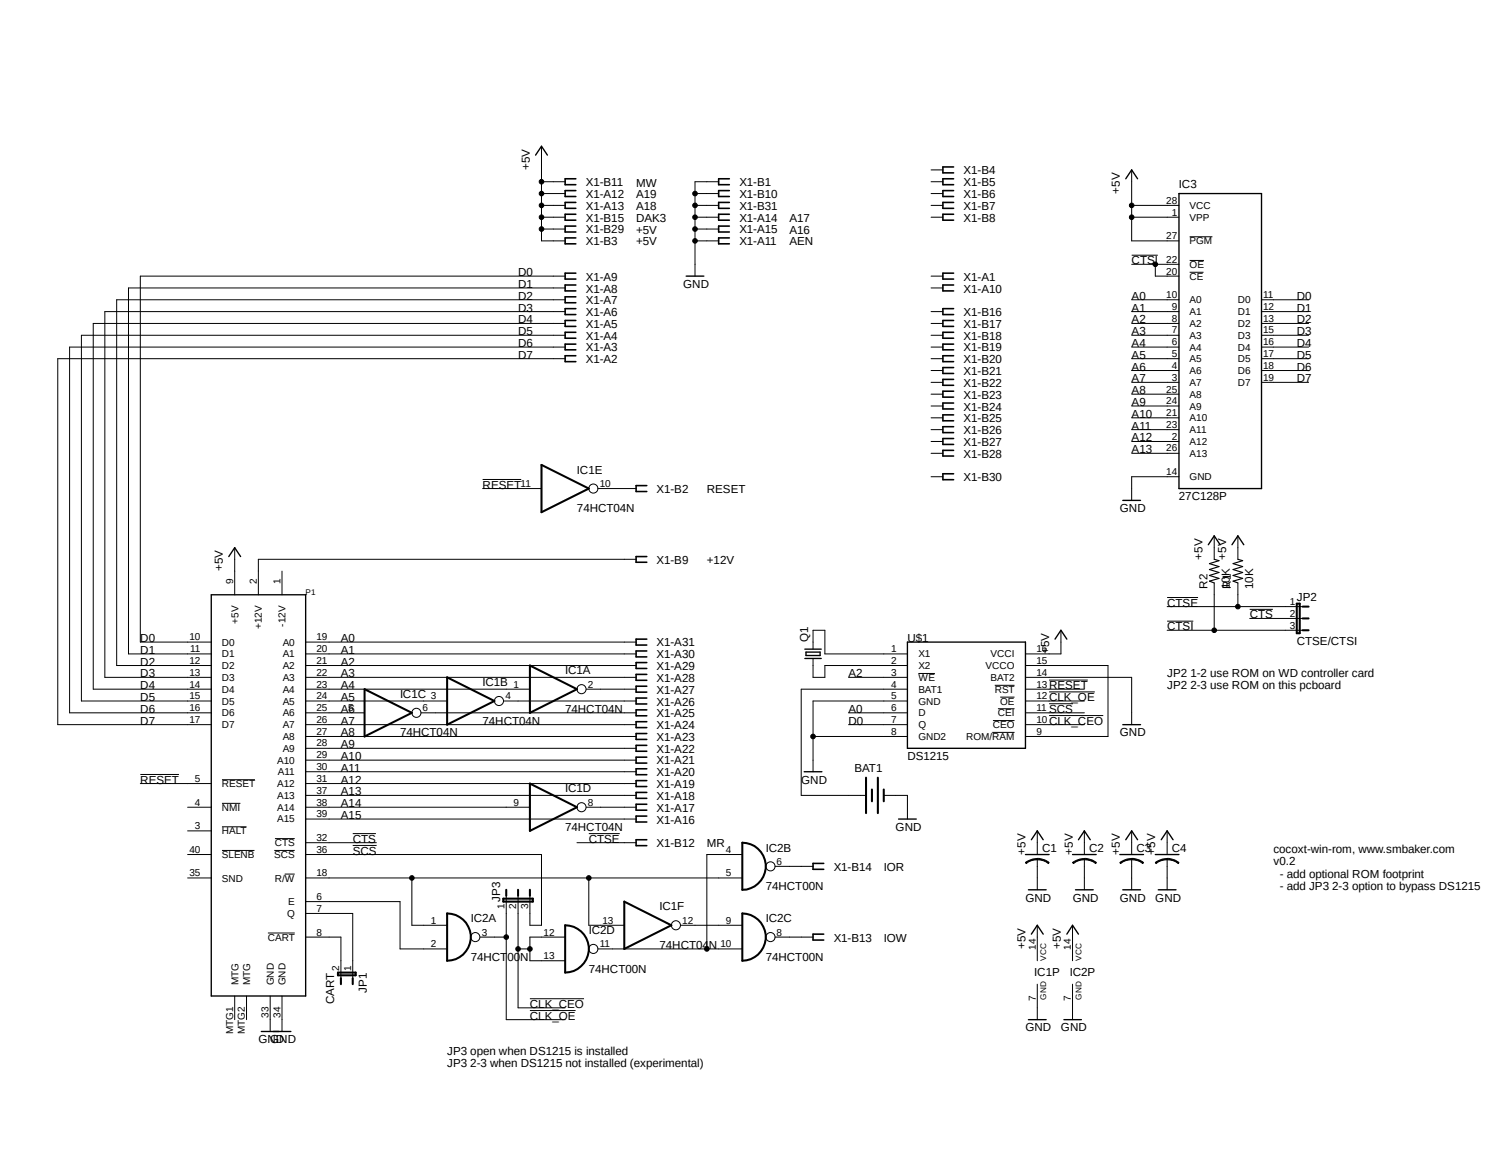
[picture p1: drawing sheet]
<svg xmlns="http://www.w3.org/2000/svg" width="279mm" height="216mm" viewBox="0 0 279 216" stroke-linecap="round" stroke-linejoin="round" font-family="sans-serif">
<path d="M10.6 25.2l266.6 173.9M277.2 25.2l-266.6 173.9" fill="none" stroke="#fff" stroke-width=".19"/>
<g fill="none" stroke="#000" stroke-width=".19">
<path d="M100.8 27.2v17.6h4.4M100.8 36h4.4M100.8 38.2h4.4M100.8 33.8h4.4M129.4 36h4.4M129.4 38.2h4.4M133.8 33.8h-4.4v17.6M173.3 36h2.2M173.3 38.2h2.2M173.3 31.6h2.2M173.3 33.8h2.2M210.7 31.6v13.2h8.8"/>
<path d="M210.7 38.2h8.8M100.8 40.4h4.4M100.8 42.6h4.4M105.2 51.4h-79.1v68.1h13.2M105.2 53.6h-81.3v68.1h15.4M105.2 55.8h-83.5v68.1h17.6M105.2 58h-85.7v68.1h19.8M129.4 44.8h4.4M129.4 40.4h4.4M129.4 42.6h4.4M173.3 58h2.2M173.3 53.6h2.2"/>
<path d="M173.3 51.4h2.2M173.3 40.4h2.2M210.7 47.5h4.8M210.7 58h8.8M210.7 55.8h8.8M210.7 40.4h8.8M210.7 49.2h8.8M215.1 49.2v2.2h4.4M221.4 50.7h2.6M221.4 48.5h2.7M221.4 44.1h4.3M234.8 58h8.8"/>
<path d="M234.8 55.8h8.8M105.2 60.2h-87.8v68.1h21.9M105.2 62.4h-90v68.1h24.1M105.2 64.6h-92.2v68.1h26.3M105.2 66.8h-94.4v68.1h28.5M173.3 66.8h2.2M173.3 64.6h2.2M173.3 62.4h2.2M173.3 60.2h2.2M173.3 69h2.2M173.3 71.2h2.2M173.3 73.4h2.2"/>
<path d="M173.3 75.6h2.2M173.3 77.8h2.2M173.3 80h2.2M210.7 66.8h8.8M210.7 64.6h8.8M210.7 62.4h8.8M210.7 60.2h8.8M210.7 69h8.8M210.7 71.2h8.8M210.7 73.4h8.8M210.7 75.6h8.8M210.7 77.8h8.8"/>
<path d="M210.7 80h8.8M234.8 66.8h8.8M234.8 64.6h8.8M234.8 62.4h8.8M234.8 60.2h8.8M234.8 69h8.8M234.8 71.2h8.8M89.8 89.2h7.2M89.8 90.9h11M111.3 90.9h7.1M173.3 82.2h2.2M173.3 84.4h2.2"/>
<path d="M173.3 88.7h2.2M210.7 82.2h8.8M210.7 84.4h8.8M219.5 88.7h-8.8v4.4M226 99.7v4.4M230.4 99.7v4.4M43.7 101.9v8.8M52.5 106.3v4.4M56.9 119.5h61.5M118.4 104.1h-70.3v6.6M197.5 117.3v4.4h-6.6M217.3 115.6h4.8"/>
<path d="M217.3 111.2h5.7M217.3 117.3h25.2M217.3 112.9h25.2M226 108.5v8.8M230.4 108.5v4.4M232.6 113.4h4.3M232.6 115.1h9.9M56.9 121.7h61.5M56.9 123.9h61.5M56.9 126.1h61.5M56.9 128.3h41.7M56.9 130.5h26.3"/>
<path d="M56.9 132.7h11M56.9 134.9h61.5M56.9 137.1h61.5M56.9 139.3h61.5M78.4 132.7h40M93.7 130.5h24.7M109.1 128.3h9.3M151.3 120.8v-3.5h2.2v4.4h15.4M151.3 122.6v3.5h2.2v-2.2h15.4M151.3 137.1h17.6M157.9 126.1h11M157.9 132.7h11"/>
<path d="M157.9 134.9h11M168.9 128.3h-19.8v19.7h11.9M168.9 130.5h-17.6v13.1M170.9 125.3h3.1M184.7 136.3h4.1M184.8 134.1h4M185.2 127.6h3.6M185.8 131.9h3M186.2 129.8h2.6M190.9 123.9h15.3v13.2h-15.3M190.9 126.1h19.8v8.8M190.9 128.3h10.9"/>
<path d="M190.9 130.5h10.9M190.9 132.7h10.9M190.9 134.9h10.9M195.3 126.6h7.2M195.3 131h4.4M195.3 128.8h8.5M195.3 133.2h10.1M26.1 144.1h7.2M26.1 145.8h13.2M34.9 154.6h4.4M34.9 150.2h4.4M34.9 159h4.4"/>
<path d="M41.3 153.9h4.6M41.3 149.5h3.4M41.3 145.1h6.2M41.3 158.3h6.1M51.1 158.3h3.8M51.2 156.1h3.7M56.9 156.8h13.2M56.9 150.2h41.7M56.9 145.8h61.5M56.9 159h43.9v13.2h-2.2v-5.5M56.9 141.5h61.5M56.9 143.6h61.5"/>
<path d="M56.9 148h61.5M56.9 152.4h61.5M65.7 157.4h4.4M65.7 155.2h4.3M107.4 156.8h11M109.1 150.2h9.3M109.6 155.2h5.8M138.2 159h-6.6v17.6M164.5 148h4.4v4.4M193.1 159.8h.3a3.5 3.5 0 0 1 1.9 .7l-.1 .2a3.1 3.1 0 0 0-2.1-.7zM193.1 154.6v4.4M193.1 159.9v5.7"/>
<path d="M201.8 159.8h.3a3.5 3.5 0 0 1 2 .7l-.1 .2a3.3 3.3 0 0 0-2.2-.7zM201.8 154.6v4.4M201.8 159.9v5.7M210.7 159.8h.2a3.5 3.5 0 0 1 2 .7l-.2 .2a3.1 3.1 0 0 0-2-.7zM210.7 154.6v4.4M210.7 159.9v5.7M217.3 159.8h.3a3.5 3.5 0 0 1 1.9 .7l-.2 .2a3.1 3.1 0 0 0-2-.7zM217.3 154.6v4.4M217.3 159.9v5.7M34.9 163.4h4.4M49.9 173.7h5M53 162.7h1.9"/>
<path d="M56.9 174.4h6.6v7.7M56.9 167.8h17.6v8.8h8.7M56.9 170h8.8v12.1M56.9 163.4h81.3M76.7 163.4v8.8h6.5M89.4 174.4h4.8M94.2 166.7v23.1h11M96.4 176.6h2.2M96.4 166.7v20.9h8.8M105.2 174.4h-6.6v4.4h6.6M109.6 163.4v8.8h6.6M111.3 176.6h26.9"/>
<path d="M126.7 172.2h11.5M144.3 174.4h7M144.3 161.2h7M190.9 160.5l.2-.1a3.4 3.4 0 0 1 2-.6v.2a3.1 3.1 0 0 0-2.1 .7zM193.1 172.2v6.6M199.6 160.5l.3-.1a3.4 3.4 0 0 1 1.9-.6v.2a3.1 3.1 0 0 0-2 .7zM199.6 172.2v6.6M208.4 160.5l.3-.1a3.2 3.2 0 0 1 2-.6v.2a3.1 3.1 0 0 0-2.1 .7zM215.1 160.5l.2-.1a3.4 3.4 0 0 1 2-.6v.2a3.1 3.1 0 0 0-2.1 .7zM43.7 185.4v4.4M45.9 185.4v4.4M50.3 185.4v6.6"/>
<path d="M52.5 185.4v6.6M98.6 188.1h8.5M98.6 185.9h10.1M193.1 183.2v6.6M199.6 183.2v6.6"/>
<circle cx="100.8" cy="33.8" r=".43"/>
<circle cx="100.8" cy="36" r=".43"/>
<circle cx="100.8" cy="38.2" r=".43"/>
<circle cx="129.4" cy="38.2" r=".43"/>
<circle cx="129.4" cy="36" r=".43"/>
<circle cx="210.6" cy="38.2" r=".43"/>
<circle cx="100.8" cy="42.6" r=".43"/>
<circle cx="100.8" cy="40.4" r=".43"/>
<circle cx="129.4" cy="42.6" r=".43"/>
<circle cx="129.4" cy="44.8" r=".43"/>
<circle cx="129.4" cy="40.4" r=".43"/>
<circle cx="210.6" cy="40.4" r=".43"/>
<circle cx="215" cy="49.2" r=".43"/>
<circle cx="110.4" cy="90.9" r=".85"/>
<circle cx="226" cy="117.3" r=".43"/>
<circle cx="230.4" cy="112.9" r=".43"/>
<circle cx="77.5" cy="132.7" r=".85"/>
<circle cx="92.9" cy="130.5" r=".85"/>
<circle cx="108.2" cy="128.3" r=".85"/>
<circle cx="151.3" cy="137.1" r=".43"/>
<circle cx="108.2" cy="150.2" r=".85"/>
<circle cx="76.7" cy="163.4" r=".43"/>
<circle cx="88.5" cy="174.4" r=".85"/>
<circle cx="94.2" cy="174.4" r=".43"/>
<circle cx="96.4" cy="176.6" r=".43"/>
<circle cx="98.6" cy="176.6" r=".43"/>
<circle cx="109.6" cy="163.4" r=".43"/>
<circle cx="110.4" cy="176.6" r=".85"/>
<circle cx="125.8" cy="172.2" r=".85"/>
<circle cx="131.6" cy="176.6" r=".43"/>
<circle cx="143.4" cy="174.4" r=".85"/>
<circle cx="143.4" cy="161.2" r=".85"/>
</g>
<g fill="none" stroke="#000" stroke-width=".25">
<path d="M99.7 28.9l1.1-1.7 1.1 1.7M209.5 33.3l1.2-1.7 1.1 1.7M219.5 36h15.3v54.9h-15.3zM127.7 51.4h3.3M209 93.1h3.3M39.3 110.7h17.6v74.7h-17.6zM42.6 103.6l1.1-1.7 1.1 1.7M168.9 119.5h22v19.8h-22zM196.4 119l1.1-1.7 1.1 1.7M224.9 101.4l1.1-1.7 1.1 1.7M229.3 101.4l1.1-1.7 1.1 1.7M149.8 120.8h3.1"/>
<path d="M149.8 122.6h3.1M150 121.4h2.7v.6h-2.7zM209 134.9h3.3M149.7 143.6h3.3M167.3 152.4h3.3M190.9 159h4.4M192 156.3l1.1-1.7 1.1 1.7M199.6 159h4.4M200.7 156.3l1.1-1.7 1.1 1.7M208.4 159h4.5M209.5 156.3l1.2-1.7 1.1 1.7M215.1 159h4.4"/>
<path d="M216.2 156.3l1.1-1.7 1.1 1.7M191.4 165.6h3.3M192 173.9l1.1-1.7 1.1 1.7M198.6 173.9l1-1.7 1.1 1.7M200.2 165.6h3.3M209 165.6h3.3M215.6 165.6h3.3M48.6 192h5.5M191.4 189.8h3.3M198 189.8h3.3"/>
</g>
<g fill="none" stroke="#000" stroke-width=".3">
<path d="M107.2 33.3h-2v1.1h2M107.2 35.5h-2v1.1h2M107.2 37.7h-2v1.1h2M107.2 39.9h-2v1.1h2M135.8 33.3h-2v1.1h2M135.8 35.5h-2v1.1h2M135.8 37.7h-2v1.1h2M135.8 39.9h-2v1.1h2M177.5 31.1h-2v1.1h2M177.5 33.3h-2v1.1h2M177.5 35.5h-2v1.1h2M177.5 37.7h-2v1.1h2"/>
<path d="M177.5 39.9h-2v1.1h2M107.2 42.1h-2v1.1h2M107.2 44.3h-2v1.1h2M107.2 50.8h-2v1.1h2M107.2 53h-2v1.1h2M107.2 55.2h-2v1.1h2M107.2 57.4h-2v1.1h2M107.2 59.6h-2v1.1h2M135.8 44.3h-2v1.1h2M135.8 42.1h-2v1.1h2M177.5 59.6h-2v1.1h2M177.5 57.4h-2v1.1h2"/>
<path d="M177.5 53h-2v1.1h2M177.5 50.8h-2v1.1h2M107.2 66.2h-2v1.1h2M107.2 61.8h-2v1.1h2M107.2 64.1h-2v1h2M177.5 66.2h-2v1.1h2M177.5 64.1h-2v1h2M177.5 61.8h-2v1.1h2M177.5 68.4h-2v1.1h2M177.5 70.6h-2v1.1h2M177.5 72.8h-2v1.1h2M177.5 75h-2v1.1h2"/>
<path d="M177.5 77.2h-2v1.1h2M177.5 79.4h-2v1.1h2M120.4 90.4h-2v1.1h2M177.5 81.6h-2v1.1h2M177.5 83.8h-2v1.1h2M177.5 88.2h-2v1.1h2M120.4 103.6h-2v1h2M120.4 119h-2v1.1h2M120.4 121.2h-2v1.1h2M120.4 123.3h-2v1.1h2M120.4 125.5h-2v1.1h2M120.4 127.7h-2v1.1h2"/>
<path d="M120.4 129.9h-2v1.1h2M120.4 132.1h-2v1.1h2M120.4 134.3h-2v1.1h2M120.4 136.5h-2v1.1h2M120.4 138.7h-2v1.1h2M120.4 151.9h-2v1.1h2M120.4 140.9h-2v1.1h2M120.4 143.1h-2v1.1h2M120.4 145.3h-2v1.1h2M120.4 147.5h-2v1.1h2M120.4 149.7h-2v1.1h2M120.4 156.3h-2v1.1h2"/>
<path d="M153.3 173.9h-2v1.1h2M153.3 160.7h-2v1.1h2"/>
</g>
<g fill="none" stroke="#000" stroke-width=".38">
<path d="M100.8 86.5l8.8 4.4-8.8 4.4zM241.4 112.4h.5v5.5h-.5zM242.5 117.3h1.1M242.5 115.1h1.1M242.5 112.9h1.1M67.9 128.3l8.8 4.4-8.8 4.4zM83.2 126.1l8.8 4.4-8.8 4.4zM98.6 123.9l8.8 4.4-8.8 4.4zM98.6 145.8l8.8 4.4-8.8 4.4zM138.2 156.8a4.4 4.4 0 0 1 4.4 4.4 4.4 4.4 0 0 1-4.4 4.4zM161.2 144.7v6.6M162.3 146.9v2.2"/>
<path d="M163.4 144.7v6.6M164.5 146.9v2.2M83.2 170a4.4 4.4 0 0 1 4.5 4.4 4.4 4.4 0 0 1-4.5 4.4zM93.7 167.3h5.5v.5h-5.5zM94.2 165.6v1.1M96.4 165.6v1.1M98.6 165.6v1.1M105.2 172.2a4.4 4.4 0 0 1 4.4 4.4 4.4 4.4 0 0 1-4.4 4.4zM116.2 167.8l8.8 4.4-8.8 4.4zM138.2 170a4.4 4.4 0 0 1 4.4 4.4 4.4 4.4 0 0 1-4.4 4.4zM62.9 181h3.3v.5h-3.3zM63.5 182.1v1.1"/>
<path d="M65.7 182.1v1.1"/>
</g>
<g fill="#000">
<path d="M190.9 160.5l.2-.1a3.4 3.4 0 0 1 2-.6v.2a3.1 3.1 0 0 0-2.1 .7z" fill-rule="evenodd"/>
<path d="M193.1 159.8h.3a3.5 3.5 0 0 1 1.9 .7l-.1 .2a3.1 3.1 0 0 0-2.1-.7z" fill-rule="evenodd"/>
<path d="M199.6 160.5l.3-.1a3.4 3.4 0 0 1 1.9-.6v.2a3.1 3.1 0 0 0-2 .7z" fill-rule="evenodd"/>
<path d="M201.8 159.8h.3a3.5 3.5 0 0 1 2 .7l-.1 .2a3.3 3.3 0 0 0-2.2-.7z" fill-rule="evenodd"/>
<path d="M208.4 160.5l.3-.1a3.2 3.2 0 0 1 2-.6v.2a3.1 3.1 0 0 0-2.1 .7z" fill-rule="evenodd"/>
<path d="M210.7 159.8h.2a3.5 3.5 0 0 1 2 .7l-.2 .2a3.1 3.1 0 0 0-2-.7z" fill-rule="evenodd"/>
<path d="M215.1 160.5l.2-.1a3.4 3.4 0 0 1 2-.6v.2a3.1 3.1 0 0 0-2.1 .7z" fill-rule="evenodd"/>
<path d="M217.3 159.8h.3a3.5 3.5 0 0 1 1.9 .7l-.2 .2a3.1 3.1 0 0 0-2-.7z" fill-rule="evenodd"/>
<circle cx="100.8" cy="33.8" r=".43"/>
<circle cx="100.8" cy="36" r=".43"/>
<circle cx="100.8" cy="38.2" r=".43"/>
<circle cx="129.4" cy="38.2" r=".43"/>
<circle cx="129.4" cy="36" r=".43"/>
<circle cx="210.6" cy="38.2" r=".43"/>
<circle cx="100.8" cy="42.6" r=".43"/>
<circle cx="100.8" cy="40.4" r=".43"/>
<circle cx="129.4" cy="42.6" r=".43"/>
<circle cx="129.4" cy="44.8" r=".43"/>
<circle cx="129.4" cy="40.4" r=".43"/>
<circle cx="210.6" cy="40.4" r=".43"/>
<circle cx="215" cy="49.2" r=".43"/>
<circle cx="226" cy="117.3" r=".43"/>
<circle cx="230.4" cy="112.9" r=".43"/>
<circle cx="151.3" cy="137.1" r=".43"/>
<circle cx="76.7" cy="163.4" r=".43"/>
<circle cx="94.2" cy="174.4" r=".43"/>
<circle cx="96.4" cy="176.6" r=".43"/>
<circle cx="98.6" cy="176.6" r=".43"/>
<circle cx="109.6" cy="163.4" r=".43"/>
<circle cx="131.6" cy="176.6" r=".43"/>
</g>
<path d="M226 104.1l.9 .3-1.8 .5 1.8 .6-1.8 .5 1.8 .6-1.8 .5 1.8 .6-1.8 .5 .9 .3M230.4 104.1l.9 .3-1.8 .5 1.8 .6-1.8 .5 1.8 .6-1.8 .5 1.8 .6-1.8 .5 .9 .3" fill="none" stroke="#000" stroke-width=".21"/>
<g font-size="2.2">
<text x="98.6" y="31.6" transform="rotate(-90 98.6 31.6)">+5V</text>
<text x="109.1" y="34.7">X1-B11</text>
<text x="118.4" y="34.7">MW</text>
<text x="137.6" y="34.7">X1-B1</text>
<text x="179.4" y="32.5">X1-B4</text>
<text x="179.4" y="34.7">X1-B5</text>
<text x="219.5" y="34.9">IC3</text>
<text x="109.1" y="36.9">X1-A12</text>
<text x="109.1" y="39.1">X1-A13</text>
<text x="109.1" y="41.3">X1-B15</text>
<text x="118.4" y="36.9">A19</text>
<text x="118.4" y="39.1">A18</text>
<text x="118.4" y="41.3">DAK3</text>
<text x="137.6" y="41.3">X1-A14</text>
<text x="137.6" y="36.9">X1-B10</text>
<text x="137.6" y="39.1">X1-B31</text>
<text x="146.9" y="41.3">A17</text>
<text x="179.4" y="36.9">X1-B6</text>
<text x="179.4" y="39.1">X1-B7</text>
<text x="179.4" y="41.3">X1-B8</text>
<text x="208.4" y="36" transform="rotate(-90 208.4 36)">+5V</text>
<text x="109.1" y="45.6">X1-B3</text>
<text x="109.1" y="43.4">X1-B29</text>
<text x="118.4" y="43.5">+5V</text>
<text x="118.4" y="45.7">+5V</text>
<text x="137.6" y="45.6">X1-A11</text>
<text x="137.6" y="43.4">X1-A15</text>
<text x="146.9" y="45.7">AEN</text>
<text x="146.9" y="43.5">A16</text>
<text x="96.4" y="51.4">D0</text>
<text x="96.4" y="53.6">D1</text>
<text x="109.1" y="52.2">X1-A9</text>
<text x="127.2" y="53.6">GND</text>
<text x="179.4" y="52.2">X1-A1</text>
<text x="210.7" y="49.2">CTSI</text>
<text x="96.4" y="55.8">D2</text>
<text x="96.4" y="58">D3</text>
<text x="109.1" y="58.8">X1-A6</text>
<text x="109.1" y="56.6">X1-A7</text>
<text x="109.1" y="54.4">X1-A8</text>
<text x="179.4" y="54.4">X1-A10</text>
<text x="179.4" y="58.8">X1-B16</text>
<text x="210.7" y="58">A1</text>
<text x="210.7" y="55.8">A0</text>
<text x="241.4" y="55.8">D0</text>
<text x="241.4" y="58">D1</text>
<text x="96.4" y="60.2">D4</text>
<text x="96.4" y="62.4">D5</text>
<text x="96.4" y="64.6">D6</text>
<text x="109.1" y="65.4">X1-A3</text>
<text x="109.1" y="63.2">X1-A4</text>
<text x="109.1" y="61">X1-A5</text>
<text x="179.4" y="61">X1-B17</text>
<text x="179.4" y="63.2">X1-B18</text>
<text x="179.4" y="65.4">X1-B19</text>
<text x="210.7" y="60.2">A2</text>
<text x="210.7" y="62.4">A3</text>
<text x="210.7" y="64.6">A4</text>
<text x="241.4" y="60.2">D2</text>
<text x="241.4" y="62.4">D3</text>
<text x="241.4" y="64.6">D4</text>
<text x="96.4" y="66.8">D7</text>
<text x="109.1" y="67.6">X1-A2</text>
<text x="179.4" y="67.6">X1-B20</text>
<text x="179.4" y="69.8">X1-B21</text>
<text x="210.7" y="66.8">A5</text>
<text x="210.7" y="69">A6</text>
<text x="210.7" y="71.2">A7</text>
<text x="241.4" y="66.8">D5</text>
<text x="241.4" y="69">D6</text>
<text x="241.4" y="71.2">D7</text>
<text x="179.4" y="72">X1-B22</text>
<text x="179.4" y="74.2">X1-B23</text>
<text x="179.4" y="76.4">X1-B24</text>
<text x="210.7" y="73.4">A8</text>
<text x="210.7" y="75.6">A9</text>
<text x="210.7" y="77.8">A10</text>
<text x="179.4" y="78.6">X1-B25</text>
<text x="179.4" y="80.8">X1-B26</text>
<text x="179.4" y="83">X1-B27</text>
<text x="210.7" y="80">A11</text>
<text x="210.7" y="82.2">A12</text>
<text x="107.4" y="88.2">IC1E</text>
<text x="179.4" y="85.2">X1-B28</text>
<text x="179.4" y="89.6">X1-B30</text>
<text x="210.7" y="84.4">A13</text>
<text x="89.8" y="90.9">RESET</text>
<text x="107.4" y="95.3">74HCT04N</text>
<text x="122.2" y="91.8">X1-B2</text>
<text x="131.6" y="91.8">RESET</text>
<text x="208.4" y="95.3">GND</text>
<text x="219.5" y="93.1">27C128P</text>
<text x="41.5" y="106.3" transform="rotate(-90 41.5 106.3)">+5V</text>
<text x="122.2" y="104.9">X1-B9</text>
<text x="131.6" y="105">+12V</text>
<text x="223.8" y="104.1" transform="rotate(-90 223.8 104.1)">+5V</text>
<text x="228.2" y="104.1" transform="rotate(-90 228.2 104.1)">+5V</text>
<text x="217.3" y="112.9">CTSE</text>
<text x="224.7" y="109.6" transform="rotate(-90 224.7 109.6)">R2</text>
<text x="228.9" y="109.6" transform="rotate(-90 228.9 109.6)">10K</text>
<text x="229.1" y="109.6" transform="rotate(-90 229.1 109.6)">R1</text>
<text x="233.3" y="109.6" transform="rotate(-90 233.3 109.6)">10K</text>
<text x="241.4" y="111.8">JP2</text>
<text x="26.1" y="119.5">D0</text>
<text x="63.5" y="119.5">A0</text>
<text x="150.5" y="119.5" transform="rotate(-90 150.5 119.5)">Q1</text>
<text x="168.9" y="119.5">U$1</text>
<text x="217.3" y="117.3">CTSI</text>
<text x="232.6" y="115.1">CTS</text>
<text x="26.1" y="121.7">D1</text>
<text x="26.1" y="123.9">D2</text>
<text x="63.5" y="121.7">A1</text>
<text x="63.5" y="123.9">A2</text>
<text x="105.2" y="125.5">IC1A</text>
<text x="122.2" y="124.7">X1-A29</text>
<text x="122.2" y="122.5">X1-A30</text>
<text x="122.2" y="120.3">X1-A31</text>
<text x="195.3" y="121.7" transform="rotate(-90 195.3 121.7)">+5V</text>
<text x="217.3" y="126">JP2 1-2 use ROM on WD controller card</text>
<text x="241.4" y="120.1">CTSE/CTSI</text>
<text x="26.1" y="126.1">D3</text>
<text x="26.1" y="128.3">D4</text>
<text x="26.1" y="130.5">D5</text>
<text x="63.5" y="126.1">A3</text>
<text x="63.5" y="128.3">A4</text>
<text x="63.5" y="130.5">A5</text>
<text x="74.5" y="129.9">IC1C</text>
<text x="89.8" y="127.7">IC1B</text>
<text x="122.2" y="131.3">X1-A26</text>
<text x="122.2" y="129.1">X1-A27</text>
<text x="122.2" y="126.9">X1-A28</text>
<text x="157.9" y="126.1">A2</text>
<text x="195.3" y="128.3">RESET</text>
<text x="195.3" y="130.5">CLK_OE</text>
<text x="217.3" y="128.3">JP2 2-3 use ROM on this pcboard</text>
<text x="26.1" y="132.7">D6</text>
<text x="26.1" y="134.9">D7</text>
<text x="63.5" y="132.7">A6</text>
<text x="63.5" y="134.9">A7</text>
<text x="63.5" y="137.1">A8</text>
<text x="74.5" y="137.1">74HCT04N</text>
<text x="89.8" y="134.9">74HCT04N</text>
<text x="105.2" y="132.7">74HCT04N</text>
<text x="122.2" y="137.9">X1-A23</text>
<text x="122.2" y="135.7">X1-A24</text>
<text x="122.2" y="133.5">X1-A25</text>
<text x="157.9" y="134.9">D0</text>
<text x="157.9" y="132.7">A0</text>
<text x="195.3" y="132.7">SCS</text>
<text x="195.3" y="134.9">CLK_CEO</text>
<text x="208.4" y="137.1">GND</text>
<text x="63.5" y="139.3">A9</text>
<text x="63.5" y="141.5">A10</text>
<text x="63.5" y="143.6">A11</text>
<text x="122.2" y="142.3">X1-A21</text>
<text x="122.2" y="140.1">X1-A22</text>
<text x="159" y="143.6">BAT1</text>
<text x="168.9" y="141.5">DS1215</text>
<text x="26.1" y="145.8">RESET</text>
<text x="63.5" y="148">A13</text>
<text x="63.5" y="145.8">A12</text>
<text x="105.2" y="147.5">IC1D</text>
<text x="122.2" y="148.9">X1-A18</text>
<text x="122.2" y="146.7">X1-A19</text>
<text x="122.2" y="144.5">X1-A20</text>
<text x="149.1" y="145.8">GND</text>
<text x="63.5" y="150.2">A14</text>
<text x="63.5" y="152.4">A15</text>
<text x="105.2" y="154.6">74HCT04N</text>
<text x="122.2" y="153.3">X1-A16</text>
<text x="122.2" y="151.1">X1-A17</text>
<text x="166.7" y="154.6">GND</text>
<text x="65.7" y="159">SCS</text>
<text x="65.7" y="156.8">CTS</text>
<text x="109.6" y="156.8">CTSE</text>
<text x="122.2" y="157.7">X1-B12</text>
<text x="131.6" y="157.7">MR</text>
<text x="142.5" y="158.5">IC2B</text>
<text x="190.9" y="159" transform="rotate(-90 190.9 159)">+5V</text>
<text x="194" y="158.5">C1</text>
<text x="199.7" y="159" transform="rotate(-90 199.7 159)">+5V</text>
<text x="202.7" y="158.5">C2</text>
<text x="208.4" y="159" transform="rotate(-90 208.4 159)">+5V</text>
<text x="211.5" y="158.5">C3</text>
<text x="215.1" y="159" transform="rotate(-90 215.1 159)">+5V</text>
<text x="218.1" y="158.5">C4</text>
<text x="237" y="158.7">cocoxt-win-rom, www.smbaker.com</text>
<text x="237" y="161">v0.2</text>
<text x="93.1" y="167.8" transform="rotate(-90 93.1 167.8)">JP3</text>
<text x="142.5" y="165.6">74HCT00N</text>
<text x="155.2" y="162.1">X1-B14</text>
<text x="164.5" y="162.1">IOR</text>
<text x="190.9" y="167.8">GND</text>
<text x="199.7" y="167.8">GND</text>
<text x="208.4" y="167.8">GND</text>
<text x="215.1" y="167.8">GND</text>
<text x="238.2" y="163.3">- add optional ROM footprint</text>
<text x="238.2" y="165.6">- add JP3 2-3 option to bypass DS1215</text>
<text x="87.6" y="171.7">IC2A</text>
<text x="109.6" y="173.9">IC2D</text>
<text x="122.8" y="169.5">IC1F</text>
<text x="142.5" y="171.7">IC2C</text>
<text x="87.6" y="178.8">74HCT00N</text>
<text x="122.8" y="176.6">74HCT04N</text>
<text x="142.5" y="178.8">74HCT00N</text>
<text x="155.2" y="175.3">X1-B13</text>
<text x="164.5" y="175.3">IOW</text>
<text x="190.9" y="176.6" transform="rotate(-90 190.9 176.6)">+5V</text>
<text x="197.5" y="176.6" transform="rotate(-90 197.5 176.6)">+5V</text>
<text x="68.3" y="184.7" transform="rotate(-90 68.3 184.7)">JP1</text>
<text x="109.6" y="181">74HCT00N</text>
<text x="192.5" y="181.6">IC1P</text>
<text x="199.1" y="181.6">IC2P</text>
<text x="62.2" y="186.9" transform="rotate(-90 62.2 186.9)">CART</text>
<text x="98.6" y="189.8">CLK_OE</text>
<text x="98.6" y="187.6">CLK_CEO</text>
<text x="190.9" y="192">GND</text>
<text x="197.5" y="192">GND</text>
<text x="48.1" y="194.2">GND</text>
<text x="50.3" y="194.2">GND</text>
<text x="83.2" y="196.3">JP3 open when DS1215 is installed</text>
<text x="83.2" y="198.6">JP3 2-3 when DS1215 not installed (experimental)</text>
</g>
<g font-size="1.9">
<text x="217.1" y="37.9">28</text>
<text x="218.1" y="40.1">1</text>
<text x="221.4" y="38.9">VCC</text>
<text x="221.4" y="41.1">VPP</text>
<text x="217.1" y="44.5">27</text>
<text x="221.4" y="45.5">PGM</text>
<text x="217.1" y="51.1">20</text>
<text x="217.1" y="48.9">22</text>
<text x="221.4" y="52.1">CE</text>
<text x="221.4" y="49.9">OE</text>
<text x="217.1" y="55.5">10</text>
<text x="218.1" y="57.7">9</text>
<text x="218.1" y="59.9">8</text>
<text x="221.4" y="56.5">A0</text>
<text x="221.4" y="58.6">A1</text>
<text x="230.4" y="56.4">D0</text>
<text x="230.4" y="58.6">D1</text>
<text x="235.1" y="55.5">11</text>
<text x="235.1" y="57.7">12</text>
<text x="235.1" y="59.9">13</text>
<text x="218.1" y="62.1">7</text>
<text x="218.1" y="64.3">6</text>
<text x="221.4" y="60.8">A2</text>
<text x="221.4" y="63">A3</text>
<text x="221.4" y="65.2">A4</text>
<text x="230.4" y="60.8">D2</text>
<text x="230.4" y="63">D3</text>
<text x="230.4" y="65.2">D4</text>
<text x="235.1" y="62.1">15</text>
<text x="235.1" y="64.3">16</text>
<text x="218.1" y="66.5">5</text>
<text x="218.1" y="68.7">4</text>
<text x="218.1" y="70.9">3</text>
<text x="221.4" y="67.4">A5</text>
<text x="221.4" y="69.6">A6</text>
<text x="221.4" y="71.8">A7</text>
<text x="230.4" y="67.4">D5</text>
<text x="230.4" y="69.6">D6</text>
<text x="230.4" y="71.8">D7</text>
<text x="235.1" y="66.5">17</text>
<text x="235.1" y="68.7">18</text>
<text x="235.1" y="70.9">19</text>
<text x="217.1" y="73.1">25</text>
<text x="217.1" y="75.3">24</text>
<text x="217.1" y="77.5">21</text>
<text x="221.4" y="74">A8</text>
<text x="221.4" y="76.2">A9</text>
<text x="217.1" y="79.6">23</text>
<text x="218.1" y="81.8">2</text>
<text x="221.4" y="78.4">A10</text>
<text x="221.4" y="80.6">A11</text>
<text x="221.4" y="82.8">A12</text>
<text x="217.1" y="88.4">14</text>
<text x="217.1" y="84">26</text>
<text x="221.4" y="89.4">GND</text>
<text x="221.4" y="85">A13</text>
<text x="96.9" y="90.6">11</text>
<text x="111.6" y="90.6">10</text>
<text x="43.4" y="108.7" transform="rotate(-90 43.4 108.7)">9</text>
<text x="47.8" y="108.7" transform="rotate(-90 47.8 108.7)">2</text>
<text x="52.2" y="108.7" transform="rotate(-90 52.2 108.7)">1</text>
<text x="240.1" y="112.6">1</text>
<text x="35.3" y="119.2">10</text>
<text x="44.4" y="116.1" transform="rotate(-90 44.4 116.1)">+5V</text>
<text x="48.8" y="117.1" transform="rotate(-90 48.8 117.1)">+12V</text>
<text x="53.1" y="116.6" transform="rotate(-90 53.1 116.6)">-12V</text>
<text x="58.9" y="119.2">19</text>
<text x="240.1" y="114.8">2</text>
<text x="240.1" y="117">3</text>
<text x="35.3" y="123.6">12</text>
<text x="35.3" y="125.8">13</text>
<text x="35.4" y="121.4">11</text>
<text x="41.3" y="120.1">D0</text>
<text x="41.3" y="122.3">D1</text>
<text x="41.3" y="124.5">D2</text>
<text x="52.6" y="120.1">A0</text>
<text x="52.6" y="122.3">A1</text>
<text x="52.6" y="124.5">A2</text>
<text x="58.9" y="121.4">20</text>
<text x="58.9" y="123.6">21</text>
<text x="58.9" y="125.8">22</text>
<text x="165.9" y="121.4">1</text>
<text x="165.9" y="123.6">2</text>
<text x="165.9" y="125.8">3</text>
<text x="170.9" y="122.3">X1</text>
<text x="170.9" y="124.5">X2</text>
<text x="183.5" y="124.5">VCCO</text>
<text x="184.4" y="122.3">VCCI</text>
<text x="192.9" y="121.4">16</text>
<text x="192.9" y="123.6">15</text>
<text x="192.9" y="125.8">14</text>
<text x="35.3" y="128">14</text>
<text x="35.3" y="130.2">15</text>
<text x="41.3" y="126.7">D3</text>
<text x="41.3" y="128.9">D4</text>
<text x="41.3" y="131.1">D5</text>
<text x="52.6" y="126.7">A3</text>
<text x="52.6" y="128.9">A4</text>
<text x="52.6" y="131.1">A5</text>
<text x="58.9" y="128">23</text>
<text x="58.9" y="130.2">24</text>
<text x="80.2" y="130.2">3</text>
<text x="94.1" y="130.2">4</text>
<text x="95.6" y="128">1</text>
<text x="109.4" y="128">2</text>
<text x="165.9" y="128">4</text>
<text x="165.9" y="130.2">5</text>
<text x="170.9" y="126.7">WE</text>
<text x="170.9" y="128.9">BAT1</text>
<text x="170.9" y="131.1">GND</text>
<text x="184.4" y="126.7">BAT2</text>
<text x="185.2" y="128.9">RST</text>
<text x="186.2" y="131.1">OE</text>
<text x="192.9" y="128">13</text>
<text x="192.9" y="130.2">12</text>
<text x="35.3" y="132.4">16</text>
<text x="35.3" y="134.6">17</text>
<text x="41.3" y="133.3">D6</text>
<text x="41.3" y="135.5">D7</text>
<text x="52.6" y="133.3">A6</text>
<text x="52.6" y="135.5">A7</text>
<text x="52.6" y="137.7">A8</text>
<text x="58.9" y="132.4">25</text>
<text x="58.9" y="134.6">26</text>
<text x="58.9" y="136.8">27</text>
<text x="64.8" y="132.4">5</text>
<text x="78.7" y="132.4">6</text>
<text x="165.9" y="132.4">6</text>
<text x="165.9" y="134.6">7</text>
<text x="165.9" y="136.8">8</text>
<text x="170.9" y="133.3">D</text>
<text x="170.9" y="135.5">Q</text>
<text x="170.9" y="137.7">GND2</text>
<text x="179.8" y="137.7">ROM/RAM</text>
<text x="184.8" y="135.5">CEO</text>
<text x="185.8" y="133.3">CEI</text>
<text x="192.9" y="132.4">11</text>
<text x="192.9" y="134.6">10</text>
<text x="192.9" y="136.8">9</text>
<text x="51.6" y="142.1">A10</text>
<text x="52.6" y="139.9">A9</text>
<text x="58.9" y="138.9">28</text>
<text x="58.9" y="141.1">29</text>
<text x="58.9" y="143.3">30</text>
<text x="36.3" y="149.9">4</text>
<text x="36.3" y="145.5">5</text>
<text x="41.3" y="146.5">RESET</text>
<text x="51.6" y="146.5">A12</text>
<text x="51.6" y="148.7">A13</text>
<text x="51.7" y="144.3">A11</text>
<text x="58.9" y="145.5">31</text>
<text x="58.9" y="147.7">37</text>
<text x="58.9" y="149.9">38</text>
<text x="95.6" y="149.9">9</text>
<text x="109.4" y="149.9">8</text>
<text x="36.3" y="154.3">3</text>
<text x="41.3" y="155.3">HALT</text>
<text x="41.3" y="150.9">NMI</text>
<text x="51.6" y="150.9">A14</text>
<text x="51.6" y="153.1">A15</text>
<text x="58.9" y="152.1">39</text>
<text x="35.3" y="158.7">40</text>
<text x="41.3" y="159.7">SLENB</text>
<text x="51.1" y="159.7">SCS</text>
<text x="51.2" y="157.5">CTS</text>
<text x="58.9" y="156.5">32</text>
<text x="58.9" y="158.7">36</text>
<text x="135.1" y="158.7">4</text>
<text x="144.6" y="160.9">6</text>
<text x="35.3" y="163.1">35</text>
<text x="41.3" y="164.1">SND</text>
<text x="51.1" y="164.1">R/W</text>
<text x="58.9" y="163.1">18</text>
<text x="58.9" y="167.5">6</text>
<text x="135.1" y="163.1">5</text>
<text x="53.4" y="170.7">Q</text>
<text x="53.6" y="168.5">E</text>
<text x="58.9" y="169.7">7</text>
<text x="80.2" y="171.9">1</text>
<text x="93.9" y="169.1" transform="rotate(-90 93.9 169.1)">1</text>
<text x="96.1" y="169.1" transform="rotate(-90 96.1 169.1)">2</text>
<text x="98.3" y="169.1" transform="rotate(-90 98.3 169.1)">3</text>
<text x="112.1" y="171.9">13</text>
<text x="127" y="171.9">12</text>
<text x="135.1" y="171.9">9</text>
<text x="49.9" y="175">CART</text>
<text x="58.9" y="174.1">8</text>
<text x="80.2" y="176.3">2</text>
<text x="89.7" y="174.1">3</text>
<text x="101.2" y="174.1">12</text>
<text x="101.2" y="178.5">13</text>
<text x="111.6" y="176.3">11</text>
<text x="134.1" y="176.3">10</text>
<text x="144.6" y="174.1">8</text>
<text x="192.8" y="176.8" transform="rotate(-90 192.8 176.8)">14</text>
<text x="199.3" y="176.8" transform="rotate(-90 199.3 176.8)">14</text>
<text x="44.4" y="183.4" transform="rotate(-90 44.4 183.4)">MTG</text>
<text x="46.6" y="183.4" transform="rotate(-90 46.6 183.4)">MTG</text>
<text x="51" y="183.4" transform="rotate(-90 51 183.4)">GND</text>
<text x="53.1" y="183.4" transform="rotate(-90 53.1 183.4)">GND</text>
<text x="63.2" y="180.7" transform="rotate(-90 63.2 180.7)">2</text>
<text x="65.4" y="180.7" transform="rotate(-90 65.4 180.7)">1</text>
<text x="50" y="189.4" transform="rotate(-90 50 189.4)">33</text>
<text x="52.2" y="189.4" transform="rotate(-90 52.2 189.4)">34</text>
<text x="192.8" y="186.2" transform="rotate(-90 192.8 186.2)">7</text>
<text x="199.3" y="186.2" transform="rotate(-90 199.3 186.2)">7</text>
<text x="43.4" y="192.5" transform="rotate(-90 43.4 192.5)">MTG1</text>
<text x="45.6" y="192.5" transform="rotate(-90 45.6 192.5)">MTG2</text>
</g>
<g font-size="1.5">
<text x="56.9" y="110.7">P1</text>
<text x="194.7" y="178.8" transform="rotate(-90 194.7 178.8)">VCC</text>
<text x="201.3" y="178.8" transform="rotate(-90 201.3 178.8)">VCC</text>
<text x="194.7" y="186.1" transform="rotate(-90 194.7 186.1)">GND</text>
<text x="201.3" y="186.1" transform="rotate(-90 201.3 186.1)">GND</text>
</g>
</svg>
